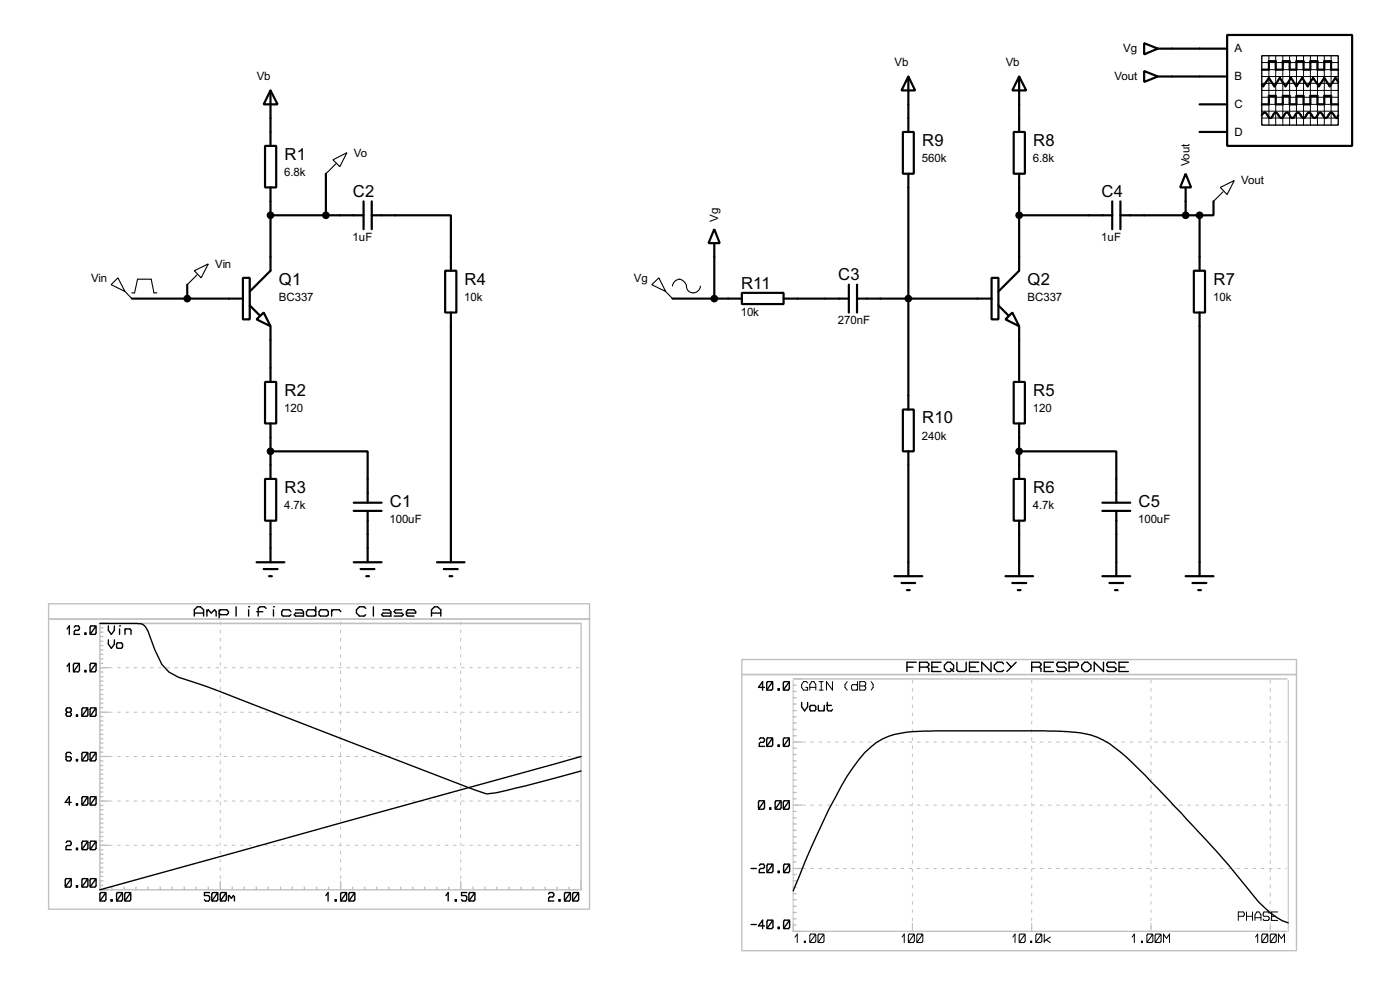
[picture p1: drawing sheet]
<svg xmlns="http://www.w3.org/2000/svg" width="256mm" height="180mm" viewBox="0 0 256 180" stroke-linecap="round" stroke-linejoin="round" font-family="sans-serif">
<g fill="none" stroke="#000" stroke-width=".4">
<path d="M49.6 16.6l1.3 2.5h-2.6zM49.6 16.6v10.1M166.4 14l1.3 2.6h-2.5zM166.4 14v10.2M186.7 14l1.3 2.6h-2.5zM186.7 14v10.2M209.6 7.9l2.5 1-2.5 1.1zM209.6 13l2.5 1-2.5 1zM212.1 8.9h12.7M212.1 14h12.7M219.8 19.1h5M224.8 6.4h22.9v20.3h-22.9z"/>
<path d="M231.2 12.8h1.3v-1.6h1.2v1.6h1.3v-1.6h1.3v1.6h1.2v-1.6h1.3v1.6h1.3v-1.6h1.3v1.6h1.2v-1.6h1.3v1.6h1.3M231.2 19.1h1.3v-1.5h1.2v1.5h1.3v-1.5h1.3v1.5h1.2v-1.5h1.3v1.5h1.3v-1.5h1.3v1.5h1.2v-1.5h1.3v1.5h1.3M245.2 15l-.5-.7-1.1 1.5-1-1.5-1 1.5-1-1.5-1 1.5-1-1.5-1.1 1.5-1-1.5-1 1.5-1-1.5-1 1.5-1-1.5-1.1 1.5-.2-.3M48.6 26.7h2v7.6h-2zM49.6 34.3v15.3l-3.8 3.8M49.6 39.4h17M59.7 31.8v7.6M66.6 36.9v5.1M68.1 39.4h14.5v10.2M68.1 36.9v5.1M165.4 24.2h2v7.6h-2zM166.4 31.8v43.2"/>
<path d="M185.7 24.2h2.1v7.6h-2.1zM186.7 39.4h17.1M186.7 31.8v17.8l-3.8 3.8M203.8 36.9v5.1M205.3 39.4h14.5M205.3 36.9v5.1M217.2 31.8l1 2.5h-2zM217.2 34.3v5.1M219.8 39.4v10.2M219.8 24.2h5M222.3 36.9v2.5h-2.5M231.2 21.1a.54 .54 0 0 1 .7-.4l.5 .8 .3 .1 .3-.1 .4-.8 .3-.1 .3 .1 .2 .4a.54 .54 0 0 0 .8 .4l.5-.8 .3-.1 .2 .1 .5 .8 .3 .1 .2-.1 .5-.8a.6 .6 0 0 1 .9 .5l.4 .4 .3-.1 .4-.8 .3-.1 .3 .1 .5 .8a.6 .6 0 0 0 .8-.5l.5-.4 .2 .1 .5 .8 .3 .1 .2-.1 .5-.8a.6 .6 0 0 1 .9 .5l.4 .4 .3-.5"/>
<path d="M24.2 54.7h20.3M34.3 52.1v2.6M44.5 50.9h1.3v7.6h-1.3zM45.8 55.9l1.8 1.8M47 58.5l1.3-1.3 1.3 2.5zM49.6 59.7v10.2M81.6 49.6h2v7.6h-2zM82.6 57.2v45.7M123.2 54.7h12.7M130.9 42l1 2.5h-2.1zM130.9 44.5v10.2M135.9 53.6h7.7v2.1h-7.7z"/>
<path d="M143.6 54.7h11.9M155.5 52.1v5.1M157 54.7h24.7M157 52.1v5.1M181.7 50.9h1.2v7.6h-1.2zM182.9 55.9l1.8 1.8M184.2 58.5l1.3-1.3 1.2 2.5zM186.7 59.7v10.2M218.7 49.6h2.1v7.6h-2.1zM219.8 57.2v48.3M48.6 69.9h2v7.6h-2zM49.6 77.5v10.2"/>
<path d="M165.4 75h2v7.6h-2zM185.7 69.9h2.1v7.6h-2.1zM186.7 77.5v10.2M48.6 87.7h2v7.6h-2zM49.6 82.6h17.8v9.4M49.6 95.3v7.6M64.8 93.5h5.1M64.8 92h5.1M67.4 93.5v9.4M166.4 82.6v22.9M185.7 87.7h2.1v7.6h-2.1zM186.7 82.6h17.8v9.4"/>
<path d="M186.7 95.3v10.2M202 93.5h5.1M202 92h5.1M204.5 93.5v12M47 102.9h5.1M48.3 104.2h2.6M49.3 105.5h.5M64.8 102.9h5.1M66.1 104.2h2.5M67.1 105.5h.5M80.1 102.9h5M81.3 104.2h2.6"/>
<path d="M82.4 105.5h.5M163.9 105.5h5.1M165.2 106.7h2.5M166.2 108h.5M184.2 105.5h5.1M185.5 106.7h2.5M186.5 108h.5M202 105.5h5.1M203.3 106.7h2.5M204.3 108h.5M217.2 105.5h5.1M218.5 106.7h2.5"/>
<path d="M219.5 108h.5"/>
</g>
<g fill="#000" stroke="#000" stroke-width=".4">
<circle cx="49.5" cy="39.4" r=".5"/>
<circle cx="59.7" cy="39.4" r=".5"/>
<circle cx="186.7" cy="39.4" r=".5"/>
<circle cx="217.2" cy="39.4" r=".5"/>
<circle cx="219.7" cy="39.4" r=".5"/>
<circle cx="34.3" cy="54.7" r=".5"/>
<circle cx="130.8" cy="54.7" r=".5"/>
<circle cx="166.4" cy="54.7" r=".5"/>
<circle cx="49.5" cy="82.6" r=".5"/>
<circle cx="186.7" cy="82.6" r=".5"/>
</g>
<path d="M61 29.3l2.6-1.3-1.3 2.5zM61.5 30l-1.8 1.8M223.6 34.3l2.5-1.2-1.3 2.5zM224.1 35.1l-1.8 1.8M20.4 52.1l1.2-1.2 1.3 2.5zM22.9 53.4l1.3 1.3M24.2 53.6h.5l.5-2.5h2.5l.5 2.5h.6M35.6 49.6l2.6-1.3-1.3 2.6zM36.1 50.3l-1.8 1.8M119.4 52.1l1.3-1.2 1.3 2.5zM122 53.4l1.2 1.3M123.2 52.4a1.28 1.28 0 0 1 1.3-1.3 1.28 1.28 0 0 1 1.3 1.3 1.28 1.28 0 0 0 1.2 1.2 1.28 1.28 0 0 0 1.3-1.2" fill="none" stroke="#000" stroke-width=".2"/>
<g fill="none" stroke="#c0c0c0" stroke-width=".25">
<path d="M8.9 110.5h99.1v55.9h-99.1zM8.9 113.3h99.1M18.3 119.8h.6M18.3 119h.6M18.3 118.2h.6M18.3 117.4h.6M18.3 116.5h.6M18.3 115.7h.6M18.3 114.9h.6M18.3 139.3h.6M18.3 138.5h1.6M18.3 137.7h.6"/>
<path d="M18.3 136.9h.6M18.3 136h.6M18.3 135.2h.6M18.3 134.4h.6M18.3 133.6h.6M18.3 132.8h.6M18.3 132h.6M18.3 131.2h.6M18.3 130.4h1.6M18.3 129.5h.6M18.3 128.7h.6M18.3 127.9h.6"/>
<path d="M18.3 127.1h.6M18.3 126.3h.6M18.3 125.5h.6M18.3 124.7h.6M18.3 123.9h.6M18.3 123h.6M18.3 122.2h1.6M18.3 121.4h.6M18.3 120.6h.6M135.9 120.7h101.6v53.3h-101.6zM135.9 123.5h101.6M145.3 139.3h.6"/>
<path d="M145.3 138.1h.6M145.3 137h.6M145.3 135.8h1.6M145.3 134.7h.6M145.3 133.5h.6M145.3 132.3h.6M145.3 131.2h.6M145.3 130.1h.6M145.3 128.9h.6M145.3 127.7h.6M145.3 126.6h.6M145.3 125.4h.6"/>
<path d="M145.3 124.3h90.5M18.3 159.6h.6M18.3 158.8h.6M18.3 158h.6M18.3 157.2h.6M18.3 156.4h.6M18.3 155.6h.6M18.3 154.7h1.6M18.3 153.9h.6M18.3 153.1h.6M18.3 152.3h.6M18.3 151.5h.6"/>
<path d="M18.3 150.7h.6M18.3 149.9h.6M18.3 149.1h.6M18.3 148.2h.6M18.3 147.4h.6M18.3 146.6h1.6M18.3 145.8h.6M18.3 145h.6M18.3 144.2h.6M18.3 143.4h.6M18.3 142.5h.6M18.3 141.7h.6"/>
<path d="M18.3 140.9h.6M18.3 140.1h.6M145.3 159h1.6M145.3 157.8h.6M145.3 156.6h.6M145.3 155.5h.6M145.3 154.3h.6M145.3 153.2h.6M145.3 152h.6M145.3 150.8h.6M145.3 149.7h.6M145.3 148.5h.6"/>
<path d="M145.3 147.4h1.6M145.3 146.2h.6M145.3 145.1h.6M145.3 143.9h.6M145.3 142.8h.6M145.3 141.6h.6M145.3 140.4h.6M18.3 162.1h.6M18.3 161.2h.6M18.3 160.4h.6M20.5 162.4v.5M22.8 162.4v.5"/>
<path d="M24.9 162.4v.5M27.2 162.4v.5M29.4 162.4v.5M31.6 162.4v.5M33.8 162.4v.5M36 162.4v.5M38.2 162.4v.5M40.4 161.3v1.6M42.6 162.4v.5M44.8 162.4v.5M47 162.4v.5M49.2 162.4v.5"/>
<path d="M51.4 162.4v.5M53.6 162.4v.5M55.8 162.4v.5M58 162.4v.5M60.2 162.4v.5M62.4 161.3v1.6M64.6 162.4v.5M66.8 162.4v.5M69 162.4v.5M71.2 162.4v.5M73.4 162.4v.5M75.6 162.4v.5"/>
<path d="M77.8 162.4v.5M80 162.4v.5M82.2 162.4v.5M84.4 161.3v1.6M86.7 162.4v.5M88.9 162.4v.5M91 162.4v.5M93.3 162.4v.5M95.5 162.4v.5M97.7 162.4v.5M99.9 162.4v.5M102.1 162.4v.5"/>
<path d="M104.3 162.4v.5M106.2 162.9h-87.9v-48.8h88.2v48.8M145.3 161.2h.6M145.3 170.5h90.5M145.3 169.3h.6M145.3 168.2h.6M145.3 167h.6M145.3 165.9h.6M145.3 164.7h.6M145.3 163.6h.6M145.3 162.4h.6M145.3 160.1h.6"/>
</g>
<g fill="none" stroke="#000" stroke-width=".25">
<path d="M231.2 10.2h14v12.7h-14zM12.3 115.1l.4-.5v1.5M13.6 114.8l.2-.2h.6l.2 .2v.3l-.2 .3h-.6l-.2 .2v.5h1M15.6 115.9h.2v.2h-.2zM16.7 114.6h.7l.2 .2v1.1l-.2 .2h-.7l-.2-.2v-1.1zM17.6 114.6l-1.1 1.5M18.3 114.1l7.2 .1a1.32 1.32 0 0 1 1.3 .7l.4 .7 1.2 3.3 1.3 2.7 1.3 1.4 1.7 1a150.8 150.8 0 0 1 14.1 5.1l38.8 15 3.6 1.2 1.7-.2 5.3-1.2 10.3-2.8M19.9 114.6v.8l.5 .7 .6-.7v-.8M19.9 117.1v.8l.5 .8 .6-.8v-.8M21.5 117.7h.8l.2 .2v.5l-.2 .3h-.8l-.1-.3v-.5zM21.9 114.6h.1M21.9 115.1v1"/>
<path d="M22.9 115.1v1M22.9 115.4l.2-.3h.7l.2 .3v.7M35.6 112.8v-1.2l.6-.5h.5l.6 .5v1.2M35.6 112.2h1.7M37.9 111.6v1.2M37.9 112l.3-.4 .5 .6 .6-.6 .3 .4v.8M40.2 111.6v1.5M40.2 112l.2-.4h1.2l.3 .4v.2l-.3 .3h-1.2l-.2-.3M43.3 111.1v1.7M45.6 111.1h.1M45.6 111.6v1.2M47.1 112h1.1"/>
<path d="M48.8 111.4l-.3-.3h-.9l-.3 .3v1.4M50.1 111.1h.1M50.1 111.6v1.2M53.3 112l-.3-.4h-1.1l-.3 .4v.5l.3 .3h1.1l.3-.3M54.2 111.6h1.1l.3 .4v.8h-1.4l-.3-.3 .3-.3h1.4M57.9 112l-.3-.4h-1.2l-.2 .4v.5l.2 .3h1.2l.3-.3M57.9 111.1v1.7M58.7 111.6h1.2l.3 .4v.5l-.3 .3h-1.2l-.2-.3v-.5zM60.8 112l.2-.4h1.2l.3 .4M60.8 111.6v1.2M67 111.4l-.3-.3h-.8l-.6 .5v.6l.6 .6h.8l.3-.3M68.4 111.1v1.7"/>
<path d="M70.2 111.6h1.1l.3 .4v.8h-1.4l-.3-.3 .3-.3h1.4M73.6 111.6h-1.1l-.3 .4 .3 .2h1.1l.3 .3-.3 .3h-1.4M74.5 112.2h1.7v-.2l-.3-.4h-1.2l-.2 .4v.5l.2 .3h1.2M79.1 112.8v-1.2l.5-.5h.6l.6 .5v1.2M79.1 112.2h1.7M12.3 130.4l-.2-.3v-.3l.2-.2h.6l.2 .2v.3l-.2 .3M12.3 130.4l-.2 .2v.3l.2 .2h.6l.2-.2v-.3l-.2-.2M12.3 122l.4-.6v1.6M12.3 130.4h.6M13.1 138l-.2-.3h-.6l-.2 .3v1l.2 .3h.6l.2-.3v-.2l-.2-.3h-.8M13.6 121.4h.8l.2 .3v1l-.2 .3h-.8l-.1-.3v-1zM14 130.9h.2v.2h-.2z"/>
<path d="M14 139h.2v.3h-.2zM14.6 121.4l-1.1 1.6M15.2 129.6h.7l.2 .2v1.1l-.2 .2h-.7l-.2-.2v-1.1zM15.2 137.7h.7l.2 .3v1l-.2 .3h-.7l-.2-.3v-1zM15.6 122.7h.2v.3h-.2zM16.1 137.7l-1.1 1.6M16.1 129.6l-1.1 1.5M16.7 121.4h.7l.2 .3v1l-.2 .3h-.7l-.2-.3v-1zM16.7 129.6h.7l.2 .2v1.1l-.2 .2h-.7l-.2-.2v-1.1zM16.7 137.7h.7l.2 .3v1l-.2 .3h-.7l-.2-.3v-1zM17.6 137.7l-1.1 1.6M17.6 129.6l-1.1 1.5"/>
<path d="M17.6 121.4l-1.1 1.6M106.5 138.5l-88.2 24.4M139.1 135.3l.2-.2h.6l.2 .2v.3l-.2 .3h-.6l-.2 .2v.5h1M140.1 125.8h-1.1l.7-1v1.5M140.6 135.1h.8l.2 .2v1.1l-.2 .2h-.8l-.1-.2v-1.1zM140.6 124.8h.8l.2 .2v1.1l-.2 .2h-.8l-.1-.2v-1.1zM141.6 135.1l-1.1 1.5M141.6 124.8l-1.1 1.5M142.6 126.1h.2v.2h-.2zM142.6 136.4h.2v.2h-.2zM143.7 124.8h.7l.2 .2v1.1l-.2 .2h-.7l-.2-.2v-1.1zM143.7 135.1h.7l.2 .2v1.1l-.2 .2h-.7l-.2-.2v-1.1z"/>
<path d="M144.6 135.1l-1.1 1.5M144.6 124.8l-1.1 1.5M146.9 128.6v.8l.5 .7 .6-.7v-.8M148.5 129.1h.8l.2 .3v.5l-.2 .2h-.8l-.1-.2v-.5zM149.9 129.1v.8l.2 .2h.7l.2-.2M151 129.1v1M151.4 129.1h.9M151.6 128.6v1.3l.2 .2h.5l.2-.2M166.2 122.1h1.1M167.9 121.2h-1.7v1.7M168.5 122.1h1.4M169.9 122.1l.3-.3v-.3l-.3-.3h-1.4v1.7"/>
<path d="M169.9 122.1l.3 .3v.5M170.7 122.1h1.1M172.4 121.2h-1.7v1.7h1.7M173.6 121.2h.5l.6 .6v.6l-.6 .5h-.5l-.6-.5v-.6zM174.1 122.4l.6 .5M175.3 121.2v1.5l.3 .2h1.1l.3-.2v-1.5M177.6 122.1h1.1M179.3 121.2h-1.7v1.7h1.7M181.6 121.2v1.7l-1.7-1.7v1.7M183.9 121.5l-.3-.3h-.9l-.5 .6v.6l.5 .5h.9l.3-.2M184.5 121.2l.8 .9M186.2 121.2l-1.7 1.7"/>
<path d="M189 122.1h1.4M190.4 122.1l.3-.3v-.3l-.3-.3h-1.4v1.7M190.4 122.1l.3 .3v.5M191.3 122.1h1.1M193 121.2h-1.7v1.7h1.7M195.3 121.5l-.3-.3h-1.1l-.3 .3v.3l.3 .3h1.1l.3 .3v.3l-.3 .2h-1.1l-.3-.2M195.9 122.1h1.4l.3-.3v-.3l-.3-.3h-1.4v1.7M198.7 121.2h.6l.6 .6v.6l-.6 .5h-.6l-.5-.5v-.6zM202.2 121.2v1.7l-1.7-1.7v1.7M204.5 121.5l-.3-.3h-1.2l-.2 .3v.3l.2 .3h1.2l.3 .3v.3l-.3 .2h-1.2l-.2-.2M205 122.1h1.1M206.7 121.2h-1.7v1.7h1.7"/>
<path d="M12.1 154.2l.2-.2h.6l.2 .2v.3l-.2 .3h-.6l-.2 .2v.5h1M13.1 146.9h-1.1l.7-1.1v1.6M14 147.1h.2v.3h-.2zM14 155.3h.2v.2h-.2zM15.2 145.8h.7l.2 .3v1l-.2 .3h-.7l-.2-.3v-1zM15.2 154h.7l.2 .2v1.1l-.2 .2h-.7l-.2-.2v-1.1zM16.1 154l-1.1 1.5M16.1 145.8l-1.1 1.6M16.7 145.8h.7l.2 .3v1l-.2 .3h-.7l-.2-.3v-1zM16.7 154h.7l.2 .2v1.1l-.2 .2h-.7l-.2-.2v-1.1zM17.6 154l-1.1 1.5M17.6 145.8l-1.1 1.6"/>
<path d="M137.6 159h1M139.1 158.4l.2-.2h.6l.2 .2v.3l-.2 .3h-.6l-.2 .2v.5h1M139.1 146.6h.8l.2 .2v1.1l-.2 .2h-.8l-.1-.2v-1.1zM140.1 146.6l-1.1 1.5M140.7 158.2h.7l.2 .2v1.1l-.2 .2h-.7l-.2-.2v-1.1zM141 147.9h.2v.2h-.2zM141.6 158.2l-1.1 1.5M142.2 146.6h.7l.2 .2v1.1l-.2 .2h-.7l-.2-.2v-1.1zM142.6 159.5h.2v.2h-.2zM143.1 146.6l-1.1 1.5M143.7 146.6h.7l.2 .2v1.1l-.2 .2h-.7l-.2-.2v-1.1zM143.7 158.2h.8l.2 .2v1.1l-.2 .2h-.8l-.1-.2v-1.1z"/>
<path d="M144.6 146.6l-1.1 1.5M144.7 158.2l-1.1 1.5M12.1 160.8h.8l.2 .3v1l-.2 .3h-.8l-.1-.3v-1zM13.1 160.8l-1.1 1.6M14 162.1h.2v.3h-.2zM15.2 160.8h.7l.2 .3v1l-.2 .3h-.7l-.2-.3v-1zM16.1 160.8l-1.1 1.6M16.7 160.8h.7l.2 .3v1l-.2 .3h-.7l-.2-.3v-1zM17.6 160.8l-1.1 1.6M18.5 163.4h.7l.2 .2v1.1l-.2 .2h-.7l-.2-.2v-1.1zM19.4 163.4l-1.1 1.5M20.4 164.7h.2v.2h-.2z"/>
<path d="M21.5 163.4h.8l.2 .2v1.1l-.2 .2h-.8l-.1-.2v-1.1zM22.5 163.4l-1.1 1.5M23 163.4h.8l.2 .2v1.1l-.2 .2h-.8l-.1-.2v-1.1zM24 163.4l-1.1 1.5M38.4 163.4h-.9v.5h.7l.2 .3v.5l-.2 .2h-.5l-.2-.2M39 163.4h.7l.2 .2v1.1l-.2 .2h-.7l-.2-.2v-1.1zM39.9 163.4l-1.1 1.5M40.5 163.4h.8l.2 .2v1.1l-.2 .2h-.8l-.1-.2v-1.1zM41.5 163.4l-1.1 1.5M41.9 163.9v1M41.9 164.2l.1-.3 .4 .5 .4-.5 .2 .3v.7M59.7 163.9l.4-.5v1.5"/>
<path d="M61.4 164.7h.2v.2h-.2zM62.6 163.4h.7l.2 .2v1.1l-.2 .2h-.7l-.2-.2v-1.1zM63.5 163.4l-1.1 1.5M64.1 163.4h.7l.2 .2v1.1l-.2 .2h-.7l-.2-.2v-1.1zM65 163.4l-1.1 1.5M81.7 163.9l.4-.5v1.5M83.4 164.7h.2v.2h-.2zM85.5 163.4h-.9v.5h.7l.2 .3v.5l-.2 .2h-.5l-.2-.2M86.1 163.4h.7l.2 .2v1.1l-.2 .2h-.7l-.2-.2v-1.1zM87 163.4l-1.1 1.5M100.5 163.6l.2-.2h.6l.2 .2v.3l-.2 .3h-.6l-.2 .2v.5h1M102.4 164.7h.2v.2h-.2z"/>
<path d="M103.6 163.4h.7l.2 .2v1.1l-.2 .2h-.7l-.2-.2v-1.1zM104.5 163.4l-1.1 1.5M105.1 163.4h.7l.2 .2v1.1l-.2 .2h-.7l-.2-.2v-1.1zM106 163.4l-1.1 1.5M137.6 169.2h1M140.1 169.5h-1.1l.7-1.1v1.6M140.7 168.4h.7l.2 .3v1l-.2 .3h-.7l-.2-.3v-1zM141.6 168.4l-1.1 1.6M142.6 169.7h.2v.3h-.2zM143.7 168.4h.8l.2 .3v1l-.2 .3h-.8l-.1-.3v-1zM144.7 168.4l-1.1 1.6M145.3 163.1a158.9 158.9 0 0 1 9.9-21 22.7 22.7 0 0 1 5.4-6.2 13.9 13.9 0 0 1 7.7-2l12-.1a219 219 0 0 1 17.5 .3 13.5 13.5 0 0 1 7.6 3.7 123.6 123.6 0 0 1 9.8 9.8l3.3 3.5a175.2 175.2 0 0 1 12 13.9 14.2 14.2 0 0 0 5.5 3.9"/>
</g>
<g fill="none" stroke="#fff" stroke-width=".18">
<path d="M40.4 113.8v49.1M62.4 113.8v49.1M84.4 113.8v49.1M18.6 138.5h87.6M18.6 130.4h87.6M18.6 122.2h87.6M145.6 135.8h90.2M167.2 124.5v46M189 124.5v46M210.9 124.5v46M232.7 124.5v46M18.6 154.7h87.6"/>
<path d="M18.6 146.6h87.6M145.6 159h90.2M145.6 147.4h90.2"/>
</g>
<g fill="none" stroke="#c0c0c0" stroke-width=".18" stroke-dasharray=".5 1">
<path d="M40.4 113.8v49.1M62.4 113.8v49.1M84.4 113.8v49.1M18.6 138.5h87.6M18.6 130.4h87.6M18.6 122.2h87.6M145.6 135.8h90.2M167.2 124.5v46M189 124.5v46M210.9 124.5v46M232.7 124.5v46M18.6 154.7h87.6"/>
<path d="M18.6 146.6h87.6M145.6 159h90.2M145.6 147.4h90.2"/>
</g>
<g fill="none" stroke="#000" stroke-width=".18">
<path d="M231.2 14h14M231.2 11.5h14M231.2 12.8h14M231.2 15.3h14M231.2 17.8h14M231.2 19.1h14M231.2 16.6h14M232.5 10.2v12.7M233.7 10.2v12.7M235 10.2v12.7M236.3 10.2v12.7M237.5 10.2v12.7"/>
<path d="M238.8 10.2v12.7M240.1 10.2v12.7M241.4 10.2v12.7M242.6 10.2v12.7M243.9 10.2v12.7M231.2 20.4h14M231.2 21.6h14M148 125l-.2-.2h-.6l-.3 .5v.5l.3 .5h.8v-.5h-.4M148.4 126.3v-1l.3-.5h.4l.4 .5v1M148.4 125.8h1.1M150.1 126.3h.7M150.1 124.8h.7"/>
<path d="M150.5 124.8v1.5M152.5 124.8v1.5l-1.1-1.5v1.5M155.2 124.8l-.4 .5v.5l.4 .5M157.1 125.6l-.2-.3h-.7l-.2 .3v.5l.2 .2h.7l.2-.2M157.1 124.8v1.5M157.5 124.8h.9l.2 .2v.3l-.2 .3 .2 .2v.3l-.2 .2h-.9zM157.5 125.6h.9M159.6 124.8l.4 .5v.5l-.4 .5M145.7 171.5l.4-.5v1.5M147.4 172.3h.2v.2h-.2zM148.5 171h.8l.2 .2v1.1l-.2 .2h-.8l-.1-.2v-1.1zM149.5 171l-1.1 1.5"/>
<path d="M150 171h.8l.2 .2v1.1l-.2 .2h-.8l-.1-.2v-1.1zM151 171l-1.1 1.5M165.3 171.5l.4-.5v1.5M166.6 171h.7l.2 .2v1.1l-.2 .2h-.7l-.2-.2v-1.1zM167.5 171l-1.1 1.5M168.1 171h.8l.2 .2v1.1l-.2 .2h-.8l-.1-.2v-1.1zM169.1 171l-1.1 1.5M185.6 171.5l.4-.5v1.5M186.9 171h.7l.2 .2v1.1l-.2 .2h-.7l-.2-.2v-1.1zM187.8 171l-1.1 1.5M188.8 172.3h.2v.2h-.2zM189.9 171h.8l.2 .2v1.1l-.2 .2h-.8l-.1-.2v-1.1z"/>
<path d="M190.9 171l-1.1 1.5M191.3 171v1.5M191.7 172l.7 .5M192.4 171.5l-1.1 .8M207.4 171.5l.4-.5v1.5M209.1 172.3h.2v.2h-.2zM210.3 171h.7l.2 .2v1.1l-.2 .2h-.7l-.2-.2v-1.1zM211.2 171l-1.1 1.5M211.8 171h.7l.2 .2v1.1l-.2 .2h-.7l-.2-.2v-1.1zM212.7 171l-1.1 1.5M213.2 172.5v-1.5l.5 .8 .6-.8v1.5M226.9 167.7h.9l.2-.2v-.3l-.2-.3h-.9v1.6"/>
<path d="M228.4 167.7h1.1M228.4 166.9v1.6M229.5 166.9v1.6M229.9 168.5v-1l.4-.6h.4l.3 .6v1M229.9 168h1.1M230 171.5l.4-.5v1.5M231.3 171h.8l.2 .2v1.1l-.2 .2h-.8l-.1-.2v-1.1zM232.3 171l-1.1 1.5M232.5 167.2l-.2-.3h-.7l-.2 .3 .2 .5h.7l.2 .3v.2l-.2 .3h-.7l-.2-.3M232.9 171h.7l.2 .2v1.1l-.2 .2h-.7l-.2-.2v-1.1zM233 167.7h.7M233.8 171l-1.1 1.5"/>
<path d="M234.1 166.9h-1.1v1.6h1.1M234.2 172.5v-1.5l.6 .8 .5-.8v1.5"/>
</g>
<path d="M145.3 124.5v46M236 124.5v46M167.2 169v1.5M189 169v1.5M210.9 169v1.5M232.7 169v1.5" fill="none" stroke="#c0c0c0" stroke-width=".18"/>
<g font-size="3.4">
<text x="52.1" y="29.3">R1</text>
<text x="169" y="26.7">R9</text>
<text x="189.3" y="26.7">R8</text>
<text x="64.7" y="36">C2</text>
<text x="201.8" y="36">C4</text>
<text x="51.1" y="52.1">Q1</text>
<text x="85.1" y="52.1">R4</text>
<text x="135.8" y="52.8">R11</text>
<text x="153.6" y="51.3">C3</text>
<text x="188.3" y="52.1">Q2</text>
<text x="222.3" y="52.1">R7</text>
<text x="52.1" y="72.5">R2</text>
<text x="169" y="77.5">R10</text>
<text x="189.3" y="72.5">R5</text>
<text x="52.1" y="90.2">R3</text>
<text x="71.4" y="92.8">C1</text>
<text x="189.3" y="90.2">R6</text>
<text x="208.6" y="92.8">C5</text>
</g>
<g font-size="2.4">
<text x="205.8" y="9.6">Vg</text>
<text x="226.1" y="9.6">A</text>
<text x="47" y="14.7">Vb</text>
<text x="163.9" y="12.2">Vb</text>
<text x="184.2" y="12.2">Vb</text>
<text x="204.2" y="14.7">Vout</text>
<text x="226.1" y="14.7">B</text>
<text x="226.1" y="19.8">C</text>
<text x="64.8" y="28.6">Vo</text>
<text x="168.9" y="29.6">560k</text>
<text x="189.2" y="29.6">6.8k</text>
<text x="226.1" y="24.9">D</text>
<text x="52.1" y="32.2">6.8k</text>
<text x="217.9" y="30.5" transform="rotate(-90 217.9 30.5)">Vout</text>
<text x="227.4" y="33.8">Vout</text>
<text x="131.6" y="40.6" transform="rotate(-90 131.6 40.6)">Vg</text>
<text x="64.6" y="44.1">1uF</text>
<text x="201.8" y="44.1">1uF</text>
<text x="16.7" y="51.5">Vin</text>
<text x="39.4" y="49">Vin</text>
<text x="116.1" y="51.5">Vg</text>
<text x="51.1" y="55">BC337</text>
<text x="85.1" y="55">10k</text>
<text x="135.7" y="57.8">10k</text>
<text x="153.5" y="59.3">270nF</text>
<text x="188.2" y="55">BC337</text>
<text x="222.3" y="55">10k</text>
<text x="52.1" y="75.4">120</text>
<text x="189.2" y="75.4">120</text>
<text x="168.9" y="80.4">240k</text>
<text x="52.1" y="93.2">4.7k</text>
<text x="71.4" y="95.7">100uF</text>
<text x="189.2" y="93.2">4.7k</text>
<text x="208.5" y="95.7">100uF</text>
</g>
</svg>
